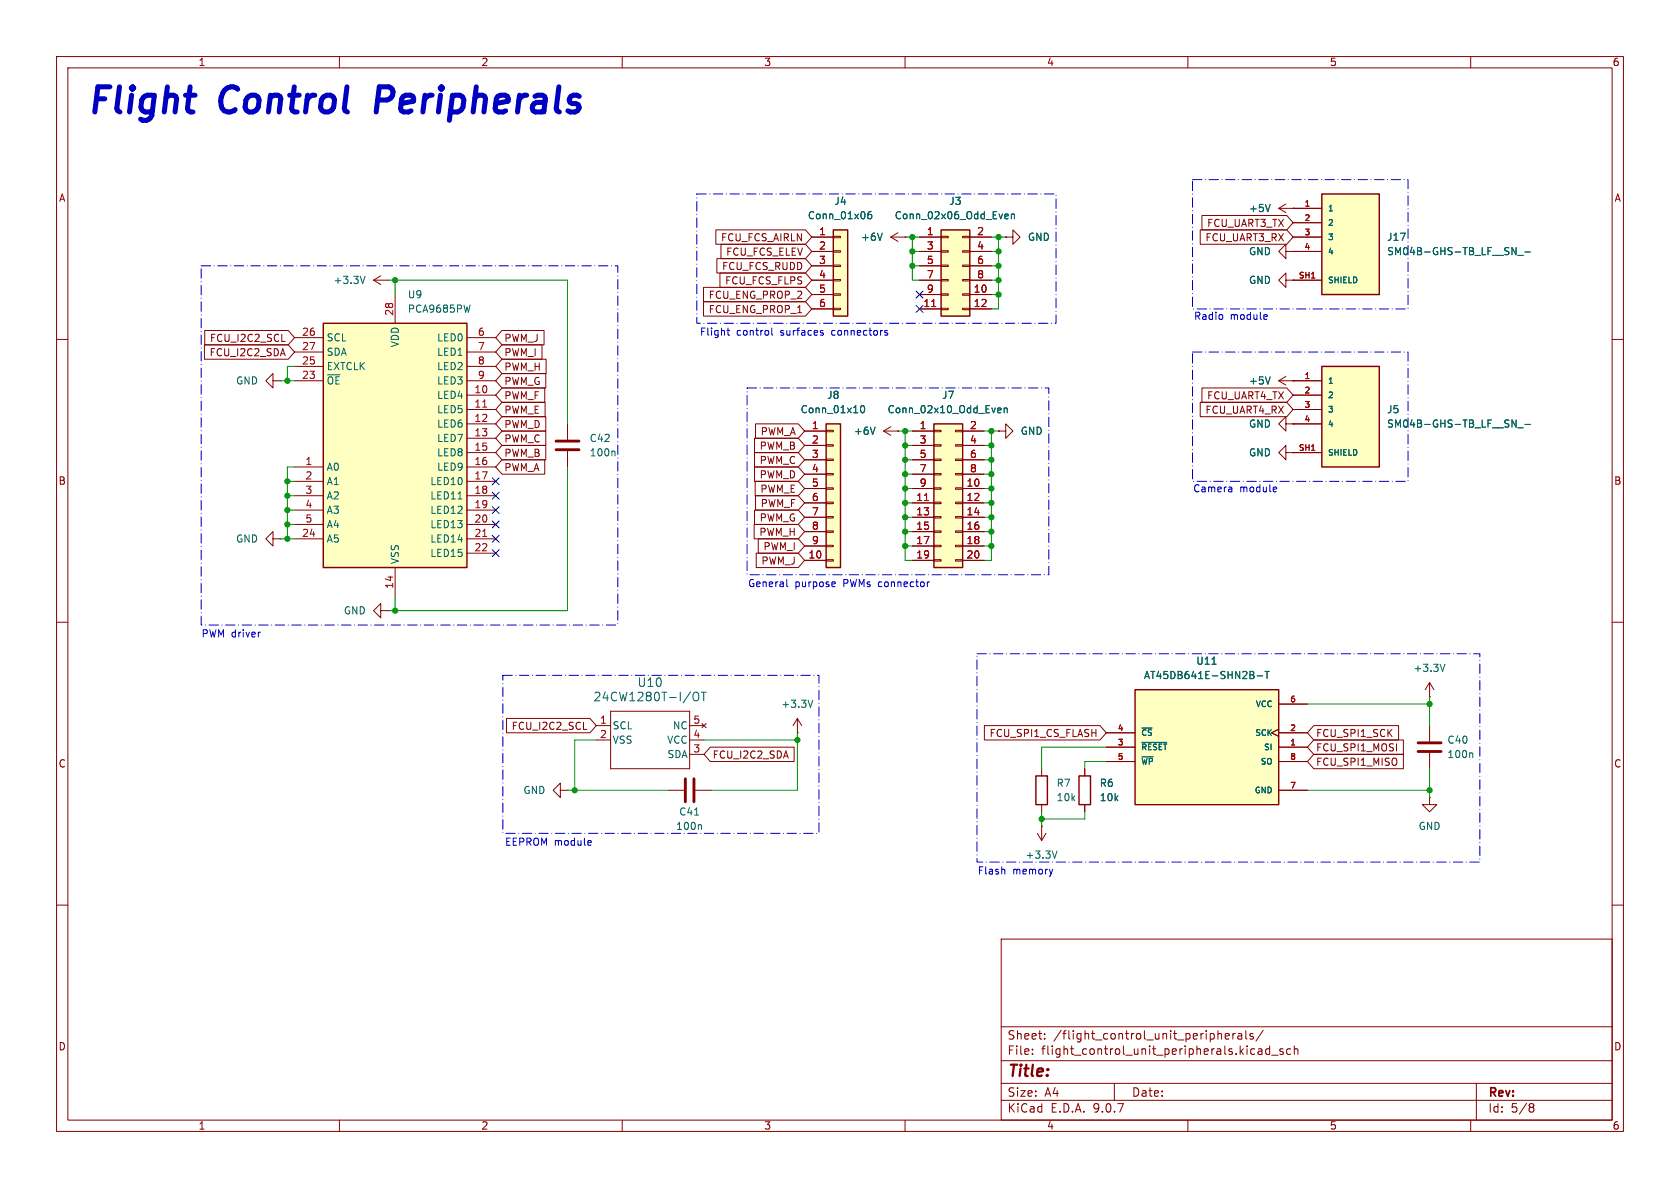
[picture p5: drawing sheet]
<svg xmlns="http://www.w3.org/2000/svg" width="297mm" height="210mm" viewBox="0 0 297 210" stroke-linecap="round" stroke-linejoin="round" font-family="sans-serif">
<g fill="none" stroke="#840000" stroke-width=".18">
<path d="M10 10h277v190h-277zM12 12h273v186h-273zM60 10v2M110 10v2M160 10v2M210 10v2M260 10v2M157.5 41.9l1.2 .8M157.5 41.9h2.5M158.7 41.1l-1.2 .8M160 41.9h.1M227.3 44.5v-1.3l-1.2 1.3 1.2 1.2v-1.2h1.3"/>
<path d="M228.6 44.5h.1M10 60h2M48.3 67.3v-1.3l-1.3 1.3 1.3 1.3v-1.3h1.2M49.5 67.3h.1M285 60h2M10 110h2M285 110h2M184.1 135.9v1.3M191.8 135.9v1.3M184.1 142.2v1.3M191.8 142.2v1.3M10 160h2"/>
<path d="M177 166h108v32h-108zM285 160h2M60 198v2M110 198v2M160 198v2M177 194.5h108M177 191.5h108M177 187.5h108M177 181.5h108M182.5 186.3v.1M182.5 185.5v.1M184.7 183.6v.1"/>
<path d="M184.7 182.8v.1M197 191.5v3M210 198v2M216.6 183.2l.7-.1-.1-.3-.4-.1-.2 .2 .1 .7h.5M218 182.7v1M218.4 182.7l-.3 .1-.1 .2M218.9 182.8h.6v.9M219.5 183.1h-.5a.29 .29 0 0 0-.2 .3 .29 .29 0 0 0 .2 .3l.5-.1M220.2 182.2v1.3l.3 .2M221.5 182.8l-.3-.1-.2 .2v.2l.5 .2v.3h-.5M222.4 186.2l.2 .2 .5-.1M222.5 185.5h.5l.1 .9"/>
<path d="M223.1 185.8h-.5l-.2 .2M223.3 182.1l-1.3 2M224.5 185.5l-.5-.1-.3 .3v.4l.2 .2h.6M224.5 184.9v1.5M224.8 186.5h1.2M226.8 185.5l-.3-.1-.3 .2 .1 .2 .5 .2v.3h-.6M228.2 185.5l-.5-.1-.2 .3v.4l.1 .2h.6M228.8 185.5l.2-.1 .4 .1 .1 .9M228.8 184.9v1.5M260 198v2M261 191.5v6.5M270.6 195.1l.4 .1 .2 .2-.3 .3"/>
<path d="M270.6 195.7h.3M270.9 195.7l.2 .2 .1 .4-.2 .2-.4 .1"/>
</g>
<path d="M183.1 137.2h2.1v5h-2.1zM190.8 137.2h2v5h-2z" fill="none" stroke="#840000" stroke-width=".25"/>
<path d="M156 41.2l-.4 1.3" fill="none" stroke="#006464" stroke-width=".18"/>
<path d="M166.4 40.6h5v15.3h-5z" fill="#ffffc2"/>
<path d="M166.4 40.6h5v15.3h-5z" fill="none" stroke="#840000" stroke-width=".25"/>
<g fill="none" stroke="#840000" stroke-width=".18">
<path d="M162.6 41.9h3.8M162.6 44.5h3.8M162.6 47h3.8M162.6 49.5h3.8M162.6 52.1h3.8M162.6 54.6h3.8M166.4 41.8h1.2v.2h-1.2zM166.4 44.3h1.2v.3h-1.2zM166.4 46.9h1.2v.2h-1.2zM166.4 49.4h1.2v.3h-1.2zM166.4 51.9h1.2v.3h-1.2zM166.4 54.5h1.2v.2h-1.2z"/>
<path d="M170.2 41.8h1.2v.2h-1.2zM170.2 44.3h1.2v.3h-1.2zM170.2 46.9h1.2v.2h-1.2zM170.2 49.4h1.2v.3h-1.2zM170.2 51.9h1.2v.3h-1.2zM170.2 54.5h1.2v.2h-1.2zM171.4 41.9h3.9M171.4 44.5h3.9M171.4 47h3.9M171.4 49.5h3.9M171.4 52.1h3.9M171.4 54.6h3.9"/>
<path d="M177.8 41.9h1.3v-1.3l1.2 1.3-1.2 1.3v-1.3M177.8 41.9h.1"/>
</g>
<path d="M164.7 54.2h.7" fill="none" stroke="#a90000" stroke-width=".18"/>
<path d="M177.8 37.8l.4 .1 .1 .2-.7 .2M178.2 38.6l-.4 .1M178.8 38l.2-.2 .3 .1v.8M178.8 37.8v.9" fill="none" stroke="#006464" stroke-width=".18"/>
<path d="M147.3 40.6h2.6v15.3h-2.6z" fill="#ffffc2"/>
<path d="M147.3 40.6h2.6v15.3h-2.6z" fill="none" stroke="#840000" stroke-width=".25"/>
<g fill="none" stroke="#840000" stroke-width=".18">
<path d="M226.1 36.8l1.2 .8M226.1 36.8h2.5M227.3 36.1l-1.2 .7M228.6 36.8h.1M66 49.5h2.6M66 49.5l1.3 .8M67.3 48.8l-1.3 .7M68.6 49.5h.1M143.5 41.9h3.8M143.5 44.5h3.8M143.5 47h3.8M143.5 49.5h3.8"/>
<path d="M143.5 52.1h3.8M143.5 54.6h3.8M147.3 41.8h1.3v.2h-1.3zM147.3 44.3h1.3v.3h-1.3zM147.3 46.9h1.3v.2h-1.3zM147.3 49.4h1.3v.3h-1.3zM147.3 51.9h1.3v.3h-1.3zM147.3 54.5h1.3v.2h-1.3zM100.3 74.9v2.8M100.3 79.8v2.8M67.3 108v-1.3l-1.3 1.3 1.3 1.2v-1.2h1.3M68.6 108h.1"/>
<path d="M183.4 147.3l.7 1.3M184.1 146.1h.1M184.1 146.1v2.5M184.9 147.3l-.8 1.3"/>
</g>
<path d="M154 37.4l-.4 .1a.86 .86 0 0 0 0 1.2l.5-.1v-.5l-.2-.2-.4 .1-.1 .1M224.6 36.1l-.5 1.3M64.5 48.8l-.4 1.3M108.5 79.7l.2 .2v.7M186.9 150.4l-.5 1.3" fill="none" stroke="#006464" stroke-width=".18"/>
<path d="M98.3 78h4.1M98.3 79.5h4.1" fill="none" stroke="#840000" stroke-width=".51"/>
<path d="M57.1 57.2h25.4v43.1h-25.4z" fill="#ffffc2"/>
<path d="M57.1 57.2h25.4v43.1h-25.4z" fill="none" stroke="#840000" stroke-width=".25"/>
<g fill="none" stroke="#840000" stroke-width=".18">
<path d="M52.1 59.7h5M69.8 52.1v5.1M82.5 59.7h5.1M52.1 62.2h5M52.1 64.8h5M52.1 67.3h5M82.5 62.2h5.1M82.5 64.8h5.1M82.5 67.3h5.1M82.5 69.9h5.1M82.5 72.4h5.1M82.5 74.9h5.1"/>
<path d="M82.5 77.5h5.1M48.3 95.3v-1.3l-1.3 1.3 1.3 1.2v-1.2h1.2M49.5 95.3h.1M52.1 82.6h5M52.1 85.1h5M52.1 87.6h5M52.1 90.2h5M52.1 92.7h5M52.1 95.3h5M82.5 82.6h5.1M82.5 85.1h5.1M82.5 87.6h5.1"/>
<path d="M82.5 90.2h5.1M82.5 92.7h5.1M82.5 95.3h5.1M82.5 80h5.1M82.5 97.8h5.1M69.8 100.3v5.1M252.7 141v1.2h1.3l-1.3 1.3-1.2-1.3h1.2M252.7 141h.1"/>
</g>
<path d="M85.3 72h.8M85.3 94.8h.8" fill="none" stroke="#a90000" stroke-width=".18"/>
<path d="M83.1 53.9l-.3 1.3M81 88.2h.7" fill="none" stroke="#006464" stroke-width=".18"/>
<path d="M200.7 121.9h25.4v20.3h-25.4z" fill="#ffffc2"/>
<path d="M200.7 121.9h25.4v20.3h-25.4z" fill="none" stroke="#840000" stroke-width=".25"/>
<g fill="none" stroke="#840000" stroke-width=".18">
<path d="M227.3 49.5v-1.2l-1.2 1.2 1.2 1.3v-1.3h1.3M228.6 49.5h.1M195.6 129.5h5.1M195.6 132.1h5.1M195.6 134.6h5.1M226.1 128.9l-1.3 .6 1.3 .7M226.1 129.5h5M226.1 132.1h5M226.1 134.6h5M226.1 124.5h5M226.1 139.7h5M252.7 123.2h.1"/>
<path d="M252.7 120.7l-.7 1.2M252.7 120.7l.8 1.2M252.7 120.7v2.5M252.7 128.3v2.8M252.7 133.1v2.8"/>
</g>
<path d="M214.3 117.4h.7M221.6 119.4v.4M222.2 119.5h1M223.6 118.7h.8M224 118.7v1.3M255.5 117.4l-.5 1.3M201.9 128.7h1.8M201.9 131.2h4.4M201.9 133.8h2M260.2 133.1l.2 .2v.6" fill="none" stroke="#006464" stroke-width=".18"/>
<path d="M250.7 131.3h4.1M250.7 132.8h4.1" fill="none" stroke="#840000" stroke-width=".51"/>
<path d="M233.7 34.3h10.1v17.8h-10.1z" fill="#ffffc2"/>
<path d="M233.7 34.3h10.1v17.8h-10.1z" fill="none" stroke="#840000" stroke-width=".25"/>
<g fill="none" stroke="#840000" stroke-width=".18">
<path d="M228.6 36.8h5.1M228.6 39.4h5.1M228.6 41.9h5.1M228.6 44.5h5.1M228.6 49.5h5.1M176.5 76.2h1.3v-1.3l1.3 1.3-1.3 1.3v-1.3M176.5 76.2h.1M226.1 67.3l1.2 .8M226.1 67.3h2.5M227.3 74.9v-1.2l-1.2 1.2 1.2 1.3v-1.3h1.3M227.3 66.5l-1.2 .8M228.6 74.9h.1"/>
<path d="M228.6 67.3h.1"/>
</g>
<path d="M267.3 43.8l.7 1.2v-1.2M268.3 45.2h1M269.6 44.5h1M224.6 66.6l-.5 1.3" fill="none" stroke="#006464" stroke-width=".18"/>
<path d="M233.7 64.8h10.1v17.8h-10.1z" fill="#ffffc2"/>
<path d="M233.7 64.8h10.1v17.8h-10.1z" fill="none" stroke="#840000" stroke-width=".25"/>
<path d="M156.2 76.2l1.3 .8M156.2 76.2h2.5M157.5 75.4l-1.3 .8M158.7 76.2h.1M228.6 67.3h5.1M228.6 69.9h5.1M228.6 72.4h5.1M228.6 74.9h5.1M227.3 80v-1.3l-1.2 1.3 1.2 1.3v-1.3h1.3M228.6 80h.1M228.6 80h5.1" fill="none" stroke="#840000" stroke-width=".18"/>
<path d="M154.7 75.5l-.4 1.3M267.3 74.2l.7 1.3v-1.3M268.3 75.6h1M269.6 75h1" fill="none" stroke="#006464" stroke-width=".18"/>
<path d="M146 74.9h2.6v25.4h-2.6z" fill="#ffffc2"/>
<path d="M146 74.9h2.6v25.4h-2.6z" fill="none" stroke="#840000" stroke-width=".25"/>
<g fill="none" stroke="#840000" stroke-width=".18">
<path d="M142.2 76.2h3.8M142.2 78.7h3.8M146 76.1h1.3v.2h-1.3zM146 78.6h1.3v.3h-1.3zM142.2 81.3h3.8M142.2 83.8h3.8M142.2 86.4h3.8M142.2 88.9h3.8M142.2 91.4h3.8M142.2 94h3.8M142.2 96.5h3.8M142.2 99.1h3.8"/>
<path d="M146 81.2h1.3v.2h-1.3zM146 83.7h1.3v.2h-1.3zM146 86.2h1.3v.3h-1.3zM146 88.8h1.3v.2h-1.3zM146 91.3h1.3v.3h-1.3zM146 93.9h1.3v.2h-1.3zM146 96.4h1.3v.2h-1.3zM146 98.9h1.3v.3h-1.3z"/>
</g>
<path d="M152.3 71.8l.1-.1a.68 .68 0 0 1 .5 .6 .68 .68 0 0 1-.5 .7 .84 .84 0 0 1-.1-1.2z" fill="none" stroke="#006464" stroke-width=".18"/>
<path d="M165.1 74.9h5.1v25.4h-5.1z" fill="#ffffc2"/>
<path d="M165.1 74.9h5.1v25.4h-5.1z" fill="none" stroke="#840000" stroke-width=".25"/>
<g fill="none" stroke="#840000" stroke-width=".18">
<path d="M212.5 38.1h15l1.1 1.3-1.1 1.2h-15zM228.6 36.8h.1M228.6 36.8h5.1M228.6 39.4h5.1M36.2 58.4h14.8l1.1 1.3-1.1 1.3h-14.8zM88.7 58.4h7.5v2.6h-7.5l-1.1-1.3zM124.4 50.8h18l1.1 1.3-1.1 1.2h-18zM124.4 53.3h18l1.1 1.3-1.1 1.3h-18zM126.6 40.6h15.8l1.1 1.3-1.1 1.3h-15.8zM126.7 45.7h15.7l1.1 1.3-1.1 1.3h-15.7zM127.3 48.3h15.1l1.1 1.2-1.1 1.3h-15.1zM127.5 43.2h14.9l1.1 1.3-1.1 1.2h-14.9z"/>
<path d="M143.5 41.9h3.8M143.5 44.5h3.8M143.5 47h3.8M143.5 49.5h3.8M143.5 52.1h3.8M143.5 54.6h3.8M160 41.9h.1M162.6 41.9h3.8M162.6 44.5h3.8M162.6 47h3.8M162.6 49.5h3.8M162.6 52.1h3.8"/>
<path d="M162.6 54.6h3.8M171.4 41.9h3.9M171.4 44.5h3.9M171.4 47h3.9M171.4 49.5h3.9M171.4 52.1h3.9M171.4 54.6h3.9M177.8 41.9h.1M212.2 40.6h15.3l1.1 1.3-1.1 1.3h-15.3zM228.6 44.5h.1M228.6 49.5h.1M228.6 41.9h5.1"/>
<path d="M228.6 44.5h5.1M228.6 49.5h5.1M36.1 61h14.9l1.1 1.2-1.1 1.3h-14.9zM49.8 60.4h.6M88.7 63.5h7.8v2.5h-7.8l-1.1-1.2zM88.7 61h7.1v2.5h-7.1l-1.1-1.3zM88.7 78.7h7.8v2.6h-7.8l-1.1-1.3zM88.7 68.6h7.6v2.5h-7.6l-1.1-1.2zM88.7 66h7.8v2.6h-7.8l-1.1-1.3zM88.7 73.7h7.8v2.5h-7.8l-1.1-1.3zM88.7 71.1h7.7v2.6h-7.7l-1.1-1.3zM88.7 76.2h7.8v2.5h-7.8l-1.1-1.2z"/>
<path d="M133.4 77.5h7.7l1.1 1.2-1.1 1.3h-7.7zM133.6 74.9h7.5l1.1 1.3-1.1 1.3h-7.5zM142.2 76.2h3.8M142.2 78.7h3.8M158.7 76.2h.1M161.3 76.2h3.8M161.3 78.7h3.8M165.1 76.1h1.3v.2h-1.3zM165.1 78.6h1.3v.3h-1.3zM168.9 76.1h1.3v.2h-1.3zM168.9 78.6h1.3v.3h-1.3zM170.2 76.2h3.8"/>
<path d="M170.2 78.7h3.8M176.5 76.2h.1M212.2 71.1h15.3l1.1 1.3-1.1 1.3h-15.3zM212.5 68.6h15l1.1 1.3-1.1 1.2h-15zM228.6 74.9h.1M228.6 67.3h.1M228.6 67.3h5.1M228.6 69.9h5.1M228.6 72.4h5.1M228.6 74.9h5.1M88.7 81.3h7.6v2.5h-7.6l-1.1-1.2zM133.3 92.7h7.8l1.1 1.3-1.1 1.3h-7.8z"/>
<path d="M133.4 80h7.7l1.1 1.3-1.1 1.3h-7.7zM133.4 82.5h7.7l1.1 1.3-1.1 1.3h-7.7zM133.4 90.2h7.7l1.1 1.2-1.1 1.3h-7.7zM133.5 85.1h7.6l1.1 1.3-1.1 1.2h-7.6zM133.6 87.6h7.5l1.1 1.3-1.1 1.3h-7.5zM133.7 97.8h7.4l1.1 1.3-1.1 1.2h-7.4zM134 95.2h7.1l1.1 1.3-1.1 1.3h-7.1zM142.2 81.3h3.8M142.2 83.8h3.8M142.2 86.4h3.8M142.2 88.9h3.8M142.2 91.4h3.8"/>
<path d="M142.2 94h3.8M142.2 96.5h3.8M142.2 99.1h3.8M161.3 81.3h3.8M161.3 83.8h3.8M161.3 86.4h3.8M161.3 88.9h3.8M161.3 91.4h3.8M161.3 94h3.8M161.3 96.5h3.8M161.3 99.1h3.8M165.1 81.2h1.3v.2h-1.3z"/>
<path d="M165.1 83.7h1.3v.2h-1.3zM165.1 86.2h1.3v.3h-1.3zM165.1 88.8h1.3v.2h-1.3zM165.1 91.3h1.3v.3h-1.3zM165.1 93.9h1.3v.2h-1.3zM165.1 96.4h1.3v.2h-1.3zM165.1 98.9h1.3v.3h-1.3zM168.9 81.2h1.3v.2h-1.3zM168.9 83.7h1.3v.2h-1.3zM168.9 86.2h1.3v.3h-1.3zM168.9 88.8h1.3v.2h-1.3zM168.9 91.3h1.3v.3h-1.3z"/>
<path d="M168.9 93.9h1.3v.2h-1.3zM168.9 96.4h1.3v.2h-1.3zM168.9 98.9h1.3v.3h-1.3zM170.2 81.3h3.8M170.2 83.8h3.8M170.2 86.4h3.8M170.2 88.9h3.8M170.2 91.4h3.8M170.2 94h3.8M170.2 96.5h3.8M170.2 99.1h3.8M228.6 80h.1"/>
<path d="M228.6 80h5.1M89.5 127h14.8l1.1 1.3-1.1 1.2h-14.8zM99.1 139.7v-1.3l-1.3 1.3 1.3 1.3v-1.3h1.2M100.3 139.7h.1M103.2 128.9h.6M105.4 128.3h2.5M105.4 130.8h2.5M107.9 125.7h14v10.2h-14zM118.1 139.7h2.8M121.9 128.3h2.6M121.9 130.8h2.6M121.9 133.4h2.6"/>
<path d="M122.9 139.7h2.8M124.1 127.9l.7 .8M124.8 127.9l-.7 .8M125.6 132.1h14.8v2.5h-14.8l-1.1-1.2zM141 129.5h.1M141 127l-.8 1.3M141 127l.7 1.3M141 127v2.5M174 128.3h20.5l1.1 1.2-1.1 1.3h-20.5zM191.8 135.9v1.3M195.6 129.5h5.1M195.6 132.1h5.1"/>
<path d="M195.6 134.6h5.1M226.1 128.9l-1.3 .6 1.3 .7M226.1 139.7h5M226.1 129.5h5M226.1 132.1h5M226.1 134.6h5M226.1 124.5h5M232.3 128.3h15v2.5h-15l-1.2-1.3zM232.3 130.8h15.8v2.6h-15.8l-1.2-1.3zM232.3 133.3h15.8v2.6h-15.8l-1.2-1.3zM191.8 142.2v1.3"/>
</g>
<path d="M164.7 54.2h.7M163.4 88.5h.8" fill="none" stroke="#a90000" stroke-width=".18"/>
<g fill="none" stroke="#006464" stroke-width=".18">
<path d="M154 37.4l-.4 .1a.86 .86 0 0 0 0 1.2l.5-.1v-.5l-.2-.2-.4 .1-.1 .1M177.8 37.8l.4 .1 .1 .2-.7 .2M178.2 38.6l-.4 .1M178.8 38l.2-.2 .3 .1v.8M178.8 37.8v.9M224.6 36.1l-.5 1.3M156 41.2l-.4 1.3M267.3 43.8l.7 1.2v-1.2M268.3 45.2h1M269.6 44.5h1M152.3 71.8l.1-.1a.68 .68 0 0 1 .5 .6 .68 .68 0 0 1-.5 .7 .84 .84 0 0 1-.1-1.2zM154.7 75.5l-.4 1.3"/>
<path d="M176.6 72.1l.3 .1 .1 .2-.6 .1M176.9 72.9l-.3 .1M177.5 72.2l.2-.1 .3 .1 .1 .8M177.5 72.1v.9M224.6 66.6l-.5 1.3M267.3 74.2l.7 1.3v-1.3M268.3 75.6h1M269.6 75h1M214.3 117.4h.7M221.6 119.4v.4M222.2 119.5h1M223.6 118.7h.8"/>
<path d="M224 118.7v1.3M122.6 122.6a.51 .51 0 0 1 .6-.2 .51 .51 0 0 1 .3 .5v.5a.51 .51 0 0 1-.5 .5 .51 .51 0 0 1-.5-.5zM124 122.4h.8M124.4 122.4v1.5M143.7 123.8l-.4 1.2M201.9 128.7h1.8M201.9 131.2h4.4M201.9 133.8h2M122.8 144.1h.7M123.8 145.8l.2 .2v.6"/>
</g>
<path d="M121.2 137.7v4M122.7 137.7v4" fill="none" stroke="#840000" stroke-width=".51"/>
<g fill="none" stroke="#009600" stroke-width=".18">
<path d="M68.6 49.5h31.7v25.4M69.8 49.5v2.6M160 41.9h2.6M161.3 41.9v7.6h1.3M161.3 47h1.3M161.3 44.5h1.3M175.3 49.5h1.2M175.3 47h1.2M175.3 41.9h2.5M175.3 52.1h1.2M175.3 44.5h1.2M176.5 41.9v12.7h-1.2"/>
<path d="M49.5 67.3h2.6M52.1 64.8h-1.3v2.5M158.7 76.2h2.6M160 76.2v22.9h1.3M160 78.7h1.3M174 78.7h1.3M174 76.2h2.5M175.3 76.2v22.9h-1.3M49.5 95.3h2.6M50.8 90.2h1.3M50.8 87.6h1.3M50.8 85.1h1.3"/>
<path d="M50.8 92.7h1.3M52.1 82.6h-1.3v12.7M100.3 82.6v25.4h-31.7M160 96.5h1.3M160 94h1.3M160 81.3h1.3M160 88.9h1.3M160 91.4h1.3M160 86.4h1.3M160 83.8h1.3M174 96.5h1.3M174 94h1.3"/>
<path d="M174 81.3h1.3M174 88.9h1.3M174 91.4h1.3M174 86.4h1.3M174 83.8h1.3M69.8 105.4v2.6M100.3 139.7h17.8M105.4 130.8h-3.8v8.9M124.5 130.8h16.5M141 129.5v10.2h-15.3M195.6 132.1h-11.5v3.8M195.6 134.6h-3.8v1.3"/>
<path d="M231.1 139.7h21.6M231.1 124.5h21.6M252.7 123.2v5.1M252.7 135.9v5.1M184.1 143.5v2.6M191.8 143.5v1.3h-7.7"/>
</g>
<g fill="none" stroke="#000084" stroke-width=".18">
<path d="M162 51.5l1.2 1.2M162 54l1.2 1.2M163.2 51.5l-1.2 1.2M163.2 54l-1.2 1.2M87 84.5l1.2 1.2M87 97.2l1.2 1.2M87 89.6l1.2 1.2M87 87l1.2 1.2M87 94.6l1.2 1.3M87 92.1l1.2 1.2M88.2 84.5l-1.2 1.2M88.2 97.2l-1.2 1.2"/>
<path d="M88.2 89.6l-1.2 1.2M88.2 87l-1.2 1.2M88.2 94.6l-1.2 1.3M88.2 92.1l-1.2 1.2"/>
</g>
<g fill="none" stroke="#0000c2" stroke-width=".18">
<path d="M128.5 58.4h.5M128.7 58v1.1l.3 .2M136.4 58v1.1l.2 .2M145.2 58.4l.3 .1M145.2 58.8l.3 .1 .1 .2-.2 .2h-.3M156.5 58.5h.4M156.5 58.8l.4 .1v.2l-.1 .2-.4-.1M216.1 55.7v.6M223.6 55.6l.4 .1v.2l-.6 .1M224 56.4l-.4 .1M217.6 86.1l.2 .2v.6M217.8 86.9h-.1"/>
<path d="M217.8 86.4l-.1 .1M225.3 86.1l.3 .1 .1 .2-.6 .1M225.6 86.9h-.3M45.9 111.8h.1M139.1 102.4v1.1l.2 .2M147.2 102.9h.4l.1 .3-.6 .1M147.6 103.6l-.4 .1M164.3 102.9l-.4 .2M104.1 148.6h.4v.3l-.6 .1M104.5 149.4h-.4M177.6 153.7v.8M186.1 153.7l-.3 .8"/>
</g>
<path d="M32.8 16.8h1.7" fill="none" stroke="#0000c2" stroke-width=".89"/>
<path d="M123.2 34.3h63.5v22.9h-63.5zM210.8 31.8h38.1v22.8h-38.1zM35.6 47h73.6v63.5h-73.6zM132.1 68.6h53.3v33h-53.3zM210.8 62.2h38.1v22.9h-38.1zM88.9 119.4h55.9v27.9h-55.9zM172.7 115.6h88.9v36.8h-88.9z" fill="none" stroke="#0000c2" stroke-width=".18" stroke-dasharray="1.7 .6 0 .6"/>
<g fill="#009600" stroke="#009600" stroke-width=".18">
<circle cx="176.5" cy="52.1" r=".46"/>
<circle cx="176.5" cy="44.5" r=".46"/>
<circle cx="176.5" cy="49.5" r=".46"/>
<circle cx="176.5" cy="41.9" r=".46"/>
<circle cx="161.3" cy="41.9" r=".46"/>
<circle cx="161.3" cy="47" r=".46"/>
<circle cx="176.5" cy="47" r=".46"/>
<circle cx="161.3" cy="44.5" r=".46"/>
<circle cx="160" cy="76.2" r=".46"/>
<circle cx="50.8" cy="87.6" r=".46"/>
<circle cx="50.8" cy="92.7" r=".46"/>
<circle cx="50.8" cy="90.2" r=".46"/>
<circle cx="50.8" cy="95.3" r=".46"/>
<circle cx="50.8" cy="67.3" r=".46"/>
<circle cx="50.8" cy="85.1" r=".46"/>
<circle cx="252.7" cy="124.5" r=".46"/>
<circle cx="252.7" cy="139.7" r=".46"/>
<circle cx="175.3" cy="94" r=".46"/>
<circle cx="175.3" cy="96.5" r=".46"/>
<circle cx="175.3" cy="81.3" r=".46"/>
<circle cx="175.3" cy="83.8" r=".46"/>
<circle cx="175.3" cy="91.4" r=".46"/>
<circle cx="175.3" cy="78.7" r=".46"/>
<circle cx="175.3" cy="88.9" r=".46"/>
<circle cx="175.3" cy="86.4" r=".46"/>
<circle cx="175.3" cy="76.2" r=".46"/>
<circle cx="160" cy="86.4" r=".46"/>
<circle cx="160" cy="94" r=".46"/>
<circle cx="69.8" cy="108" r=".46"/>
<circle cx="160" cy="83.8" r=".46"/>
<circle cx="69.8" cy="49.5" r=".46"/>
<circle cx="160" cy="78.7" r=".46"/>
<circle cx="160" cy="81.3" r=".46"/>
<circle cx="160" cy="88.9" r=".46"/>
<circle cx="160" cy="91.4" r=".46"/>
<circle cx="160" cy="96.5" r=".46"/>
<circle cx="184.1" cy="144.8" r=".46"/>
<circle cx="141" cy="130.8" r=".46"/>
<circle cx="101.6" cy="139.7" r=".46"/>
</g>
<g font-size="6.2" fill="#0000c2">
<text x="14.8" y="21.3">Flight</text>
<text x="38.8" y="21.3">Control</text>
<text x="68.1" y="21.3">Peripherals</text>
</g>
<text font-size="2.8" fill="#840000" x="178" y="190.9">Title:</text>
<g font-size="2.1" fill="#006464">
<text x="104.8" y="124.2">24CW1280T-I/OT</text>
<text x="112.6" y="121.6">U10</text>
</g>
<g font-size="2.1" fill="#840000">
<text x="178" y="184">Sheet:</text>
<text x="186.2" y="184">/flight_control_unit_peripherals/</text>
<text x="178" y="186.7">File:</text>
<text x="184.1" y="186.7">flight_control_unit_peripherals.kicad_sch</text>
<text x="178" y="196.9">KiCad</text>
<text x="178" y="194.1">Size:</text>
<text x="184.7" y="194.1">A4</text>
<text x="185.7" y="196.9">E.D.A.</text>
<text x="193.3" y="196.9">9.0.7</text>
<text x="200" y="194.1">Date:</text>
<text x="263" y="194.3">Rev:</text>
<text x="263" y="196.9">Id:</text>
<text x="267.1" y="196.9">5/8</text>
</g>
<g font-size="1.8" fill="#840000">
<text x="35" y="11.9">1</text>
<text x="85" y="11.9">2</text>
<text x="135" y="11.9">3</text>
<text x="185" y="11.9">4</text>
<text x="235" y="11.9">5</text>
<text x="285" y="11.9">6</text>
<text x="10.3" y="35.9">A</text>
<text x="285.3" y="35.9">A</text>
<text x="213.3" y="40.3">FCU_UART3_TX</text>
<text x="127.4" y="42.9">FCU_FCS_AIRLN</text>
<text x="127.5" y="47.9">FCU_FCS_RUDD</text>
<text x="128.3" y="45.4">FCU_FCS_ELEV</text>
<text x="213" y="42.9">FCU_UART3_RX</text>
<text x="125.2" y="53">FCU_ENG_PROP_2</text>
<text x="128.1" y="50.5">FCU_FCS_FLPS</text>
<text x="125.2" y="55.6">FCU_ENG_PROP_1</text>
<text x="37" y="63.2">FCU_I2C2_SDA</text>
<text x="37" y="60.6">FCU_I2C2_SCL</text>
<text x="89.1" y="65.7">PWM_H</text>
<text x="89.1" y="60.6">PWM_J</text>
<text x="89.1" y="63.2">PWM_I</text>
<text x="89.1" y="70.8">PWM_F</text>
<text x="89.1" y="68.3">PWM_G</text>
<text x="213.3" y="70.8">FCU_UART4_TX</text>
<text x="89.1" y="75.9">PWM_D</text>
<text x="89.1" y="73.3">PWM_E</text>
<text x="134.4" y="77.2">PWM_A</text>
<text x="213" y="73.3">FCU_UART4_RX</text>
<text x="89.1" y="81">PWM_B</text>
<text x="89.1" y="83.5">PWM_A</text>
<text x="89.1" y="78.4">PWM_C</text>
<text x="134.2" y="82.2">PWM_C</text>
<text x="134.2" y="79.7">PWM_B</text>
<text x="10.3" y="85.9">B</text>
<text x="134.2" y="84.8">PWM_D</text>
<text x="134.3" y="87.3">PWM_E</text>
<text x="134.4" y="89.9">PWM_F</text>
<text x="285.3" y="85.9">B</text>
<text x="134.1" y="94.9">PWM_H</text>
<text x="134.2" y="92.4">PWM_G</text>
<text x="134.5" y="100">PWM_J</text>
<text x="134.9" y="97.5">PWM_I</text>
<text x="90.4" y="129.2">FCU_I2C2_SCL</text>
<text x="174.8" y="130.5">FCU_SPI1_CS_FLASH</text>
<text x="232.6" y="130.5">FCU_SPI1_SCK</text>
<text x="10.3" y="135.9">C</text>
<text x="125.9" y="134.3">FCU_I2C2_SDA</text>
<text x="232.6" y="133">FCU_SPI1_MOSI</text>
<text x="232.6" y="135.6">FCU_SPI1_MISO</text>
<text x="285.3" y="135.9">C</text>
<text x="10.3" y="185.9">D</text>
<text x="285.3" y="185.9">D</text>
<text x="35" y="199.9">1</text>
<text x="85" y="199.9">2</text>
<text x="135" y="199.9">3</text>
<text x="185" y="199.9">4</text>
<text x="235" y="199.9">5</text>
<text x="285" y="199.9">6</text>
</g>
<g font-size="1.8" fill="#006464">
<text x="142.7" y="39">Conn_01x06</text>
<text x="147.4" y="36.4">J4</text>
<text x="158.1" y="39">Conn_02x06_Odd_Even</text>
<text x="167.7" y="36.4">J3</text>
<text x="220.7" y="37.7">+5V</text>
<text x="152.1" y="42.8">+6V</text>
<text x="181.6" y="42.8">GND</text>
<text x="220.7" y="45.3">GND</text>
<text x="245.1" y="42.8">J17</text>
<text x="245.1" y="45.3">SM04B-GHS-TB_LF__SN_-</text>
<text x="58.9" y="50.4">+3.3V</text>
<text x="72" y="52.9">U9</text>
<text x="220.7" y="50.4">GND</text>
<text x="72" y="55.5">PCA9685PW</text>
<text x="57.7" y="60.6">SCL</text>
<text x="57.7" y="63.1">SDA</text>
<text x="57.7" y="65.6">EXTCLK</text>
<text x="70.7" y="61.5" transform="rotate(-90 70.7 61.5)">VDD</text>
<text x="77.2" y="60.6">LED0</text>
<text x="77.2" y="63.1">LED1</text>
<text x="77.2" y="65.6">LED2</text>
<text x="41.6" y="68.2">GND</text>
<text x="57.7" y="68.2">~{OE}</text>
<text x="77.2" y="68.2">LED3</text>
<text x="77.2" y="70.7">LED4</text>
<text x="146.1" y="70.7">J8</text>
<text x="166.4" y="70.7">J7</text>
<text x="220.7" y="68.2">+5V</text>
<text x="77.2" y="73.3">LED5</text>
<text x="77.2" y="75.8">LED6</text>
<text x="141.4" y="73.3">Conn_01x10</text>
<text x="150.9" y="77.1">+6V</text>
<text x="156.8" y="73.3">Conn_02x10_Odd_Even</text>
<text x="180.3" y="77.1">GND</text>
<text x="220.7" y="75.8">GND</text>
<text x="245.1" y="73.3">J5</text>
<text x="245.1" y="75.8">SM04B-GHS-TB_LF__SN_-</text>
<text x="57.7" y="83.4">A0</text>
<text x="77.2" y="78.3">LED7</text>
<text x="77.2" y="80.9">LED8</text>
<text x="77.2" y="83.4">LED9</text>
<text x="104.1" y="80.9">100n</text>
<text x="104.1" y="78.3">C42</text>
<text x="220.7" y="80.9">GND</text>
<text x="57.7" y="86">A1</text>
<text x="57.7" y="88.5">A2</text>
<text x="76" y="86">LED10</text>
<text x="76" y="88.5">LED11</text>
<text x="57.7" y="91">A3</text>
<text x="57.7" y="93.6">A4</text>
<text x="76" y="91">LED12</text>
<text x="76" y="93.6">LED13</text>
<text x="41.6" y="96.1">GND</text>
<text x="57.7" y="96.1">A5</text>
<text x="70.7" y="99.8" transform="rotate(-90 70.7 99.8)">VSS</text>
<text x="76" y="96.1">LED14</text>
<text x="76" y="98.7">LED15</text>
<text x="60.7" y="108.8">GND</text>
<text x="211.4" y="117.7">U11</text>
<text x="249.8" y="119">+3.3V</text>
<text x="138" y="125.3">+3.3V</text>
<text x="202.1" y="120.2">AT45DB641E-SHN2B-T</text>
<text x="108.2" y="129.1">SCL</text>
<text x="108.2" y="131.7">VSS</text>
<text x="117.8" y="131.7">VCC</text>
<text x="118.9" y="129.1">NC</text>
<text x="255.8" y="131.7">C40</text>
<text x="117.9" y="134.2">SDA</text>
<text x="255.8" y="134.2">100n</text>
<text x="92.4" y="140.6">GND</text>
<text x="186.7" y="139.3">R7</text>
<text x="186.7" y="141.8">10k</text>
<text x="194.3" y="139.3">R6</text>
<text x="194.3" y="141.8">10k</text>
<text x="119.4" y="146.9">100n</text>
<text x="120" y="144.4">C41</text>
<text x="250.7" y="146.9">GND</text>
<text x="181.2" y="152">+3.3V</text>
</g>
<g font-size="1.8" fill="#a90000">
<text x="144.7" y="41.7">1</text>
<text x="163.8" y="41.7">1</text>
<text x="172.6" y="41.7">2</text>
<text x="144.7" y="44.2">2</text>
<text x="144.7" y="46.7">3</text>
<text x="163.8" y="44.2">3</text>
<text x="163.8" y="46.7">5</text>
<text x="172.6" y="44.2">4</text>
<text x="172.6" y="46.7">6</text>
<text x="144.7" y="49.3">4</text>
<text x="144.7" y="51.8">5</text>
<text x="163.8" y="49.3">7</text>
<text x="163.8" y="51.8">9</text>
<text x="172" y="51.8">10</text>
<text x="172.6" y="49.3">8</text>
<text x="53.3" y="59.4">26</text>
<text x="69.6" y="55.9" transform="rotate(-90 69.6 55.9)">28</text>
<text x="84.4" y="59.4">6</text>
<text x="144.7" y="54.4">6</text>
<text x="163.2" y="54.4">11</text>
<text x="172" y="54.4">12</text>
<text x="53.3" y="62">27</text>
<text x="53.3" y="64.5">25</text>
<text x="84.4" y="62">7</text>
<text x="84.4" y="64.5">8</text>
<text x="53.3" y="67.1">23</text>
<text x="83.8" y="69.6">10</text>
<text x="84.4" y="67.1">9</text>
<text x="83.8" y="72.1">11</text>
<text x="83.8" y="74.7">12</text>
<text x="83.8" y="77.2">13</text>
<text x="143.4" y="75.9">1</text>
<text x="162.5" y="75.9">1</text>
<text x="171.4" y="75.9">2</text>
<text x="53.9" y="82.3">1</text>
<text x="83.8" y="79.8">15</text>
<text x="83.8" y="82.3">16</text>
<text x="143.4" y="78.5">2</text>
<text x="143.4" y="81">3</text>
<text x="143.4" y="83.6">4</text>
<text x="162.5" y="78.5">3</text>
<text x="162.5" y="81">5</text>
<text x="162.5" y="83.6">7</text>
<text x="171.4" y="78.5">4</text>
<text x="171.4" y="81">6</text>
<text x="171.4" y="83.6">8</text>
<text x="53.9" y="84.8">2</text>
<text x="53.9" y="87.4">3</text>
<text x="53.9" y="89.9">4</text>
<text x="83.8" y="84.8">17</text>
<text x="83.8" y="87.4">18</text>
<text x="83.8" y="89.9">19</text>
<text x="143.4" y="86.1">5</text>
<text x="143.4" y="88.6">6</text>
<text x="161.9" y="88.6">11</text>
<text x="162.5" y="86.1">9</text>
<text x="170.8" y="86.1">10</text>
<text x="170.8" y="88.6">12</text>
<text x="53.3" y="95">24</text>
<text x="53.9" y="92.5">5</text>
<text x="83.8" y="92.5">20</text>
<text x="83.8" y="95">21</text>
<text x="143.4" y="91.2">7</text>
<text x="143.4" y="93.7">8</text>
<text x="161.9" y="91.2">13</text>
<text x="161.9" y="93.7">15</text>
<text x="170.8" y="91.2">14</text>
<text x="170.8" y="93.7">16</text>
<text x="83.8" y="97.5">22</text>
<text x="142.8" y="98.8">10</text>
<text x="143.4" y="96.3">9</text>
<text x="161.9" y="96.3">17</text>
<text x="161.9" y="98.8">19</text>
<text x="170.8" y="96.3">18</text>
<text x="170.8" y="98.8">20</text>
<text x="69.6" y="104.2" transform="rotate(-90 69.6 104.2)">14</text>
<text x="106" y="128">1</text>
<text x="106" y="130.6">2</text>
<text x="122.5" y="128">5</text>
<text x="122.5" y="130.6">4</text>
<text x="122.5" y="133.1">3</text>
</g>
<g font-size="1.8" fill="#0000c2">
<text x="123.6" y="59.5">Flight</text>
<text x="130.2" y="59.5">control</text>
<text x="138.1" y="59.5">surfaces</text>
<text x="147.3" y="59.5">connectors</text>
<text x="211" y="56.7">Radio</text>
<text x="217.5" y="56.7">module</text>
<text x="210.8" y="87.2">Camera</text>
<text x="219.1" y="87.2">module</text>
<text x="132.1" y="104">General</text>
<text x="140.5" y="104">purpose</text>
<text x="149.2" y="104">PWMs connector</text>
<text x="35.5" y="112.9">PWM driver</text>
<text x="89.2" y="149.7">EEPROM module</text>
<text x="172.8" y="154.8">Flash</text>
<text x="179" y="154.8">memory</text>
</g>
<g font-size="1.4" fill="#a90000">
<text x="230.5" y="36.6">1</text>
<text x="230.5" y="39.1">2</text>
<text x="230.5" y="41.7">3</text>
<text x="230.5" y="44.2">4</text>
<text x="229.5" y="49.3">SH1</text>
<text x="230.5" y="67.1">1</text>
<text x="230.5" y="69.6">2</text>
<text x="230.5" y="72.1">3</text>
<text x="230.5" y="74.7">4</text>
<text x="229.5" y="79.8">SH1</text>
<text x="228" y="124.2">6</text>
<text x="197.5" y="129.3">4</text>
<text x="197.5" y="131.8">3</text>
<text x="228" y="129.3">2</text>
<text x="228" y="131.8">1</text>
<text x="197.5" y="134.4">5</text>
<text x="228" y="134.4">8</text>
<text x="228" y="139.4">7</text>
</g>
<g font-size="1.4" fill="#006464">
<text x="234.7" y="37.6">1</text>
<text x="234.7" y="40.1">2</text>
<text x="234.7" y="42.6">3</text>
<text x="234.7" y="45.2">4</text>
<text x="234.7" y="50.3">SHIELD</text>
<text x="234.7" y="68">1</text>
<text x="234.7" y="70.6">2</text>
<text x="234.7" y="73.1">3</text>
<text x="234.7" y="75.7">4</text>
<text x="234.7" y="80.7">SHIELD</text>
<text x="221.9" y="125.2">VCC</text>
<text x="201.7" y="130.3">~{CS}</text>
<text x="221.8" y="130.3">SCK</text>
<text x="201.7" y="132.8">~{RESET}</text>
<text x="201.7" y="135.4">~{WP}</text>
<text x="222.8" y="135.4">SO</text>
<text x="223.3" y="132.8">SI</text>
<text x="221.7" y="140.4">GND</text>
</g>
</svg>
